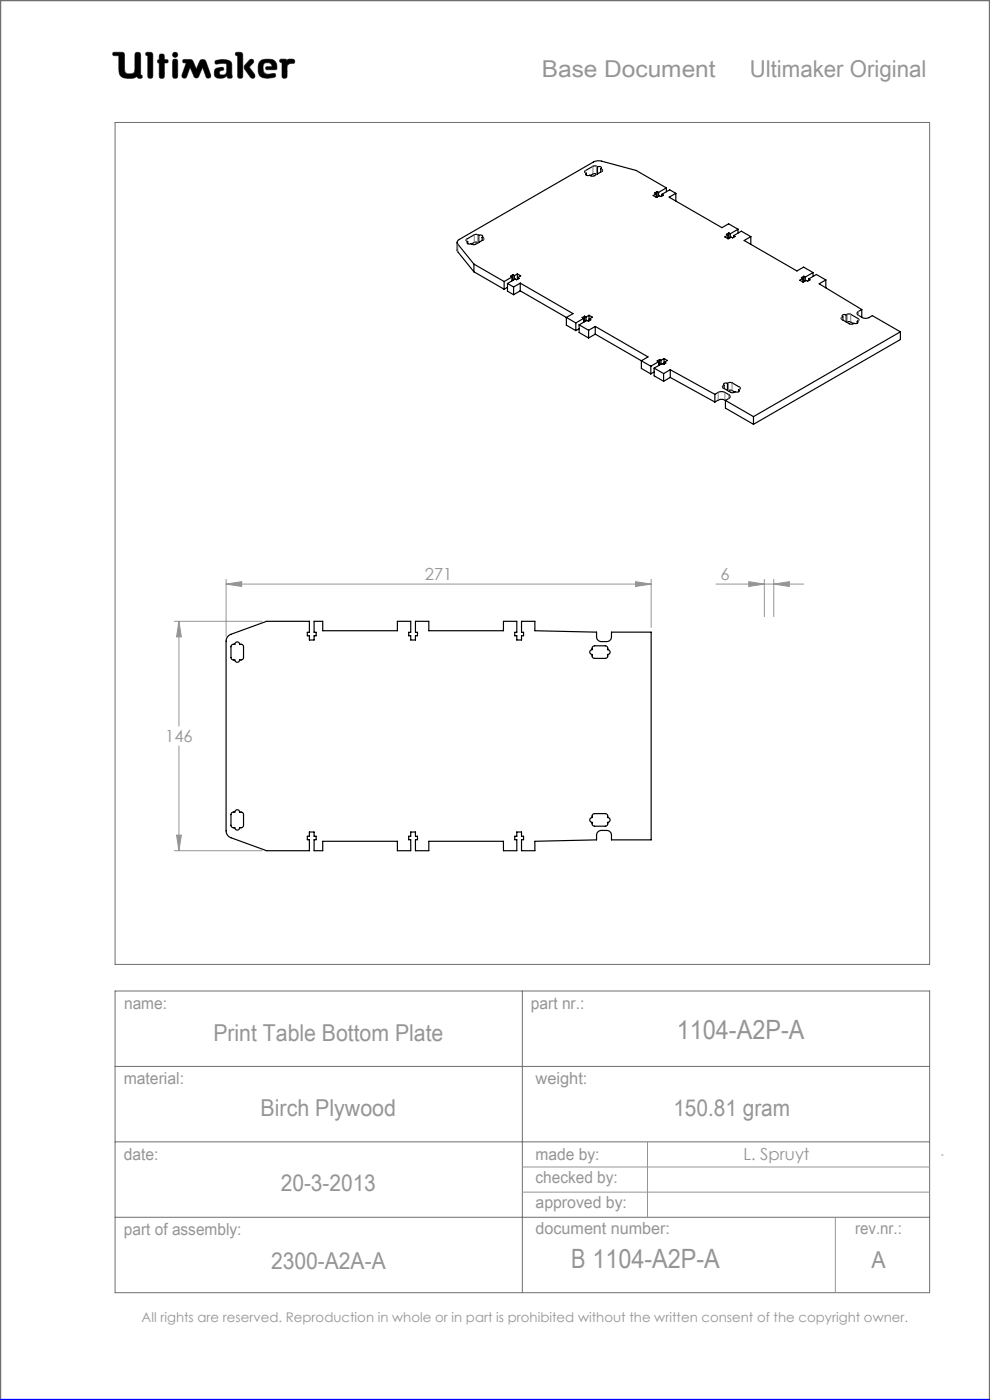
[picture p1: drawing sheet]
<svg xmlns="http://www.w3.org/2000/svg" width="210mm" height="297mm" viewBox="0 0 210 297" stroke-linecap="round" stroke-linejoin="round" font-family="sans-serif">
<g fill="none" stroke="#6f6f6f" stroke-width=".21">
<path d="M24 11.1h1.8l.5 .2 .2 4a1.62 1.62 0 0 0 2 0l.2-4a.65 .65 0 0 1 .7-.2 .65 .65 0 0 1 .4 .6v4.2l.3 .1-.1 .6a.65 .65 0 0 1-.9-.3 4 4 0 0 1-3 .2l-.6-.5-.2-.6-.1-3.6h-1.2l-.1-.3zM29.1 16.2v.1M31 11.1l1.2 .1 .2 .4v4.8a.59 .59 0 0 1-.7 .2 .59 .59 0 0 1-.4-.5v-4.3l-.4-.1zM33.8 13.4h.1M33.8 12.6h.1M33.8 12.6l-.3 .1-.1 .3 .1 .3 .3 .1M33.8 12.6v-1a.59 .59 0 0 1 .7-.1 .59 .59 0 0 1 .4 .5v.6l.6 .1a.4 .4 0 0 1 0 .6l-.6 .1-.1 3.1a.59 .59 0 0 1-.6 .1 .59 .59 0 0 1-.4-.5v-2.7M36.8 12.6h.7l.2 .5v3l-.2 .4-.3 .1-.4-.1-.2-.4v-3zM38.9 12.7l1.3-.1 .6 .2 .8 1.9 .9-2 .6-.1 .4 .1 1.2 3.2v.5l-.4 .2-.4-.1-.9-2.2-.9 2-.5 .3-.3-.2-1-2.1-.7 1.9-.3 .4-.5-.1-.2-.1v-.5l.9-2.6-.7-.1zM42.1 16.2h.1M45.7 12.9a3.6 3.6 0 0 1 3.3 .3l.2 .5v2.1a.53 .53 0 0 1-.2 .8l-.7-.1-.2-.4a1.97 1.97 0 0 1-2.5 .2 1.34 1.34 0 0 1 .4-1.8l1.3-.2 .1 .6a.74 .74 0 0 0-.9 .7 .95 .95 0 0 0 1.4 .1l.2-.6-.1-1.5a2.7 2.7 0 0 0-2 0l-.4-.2zM50.1 11.1l1.2 .1 .2 .4-.1 4.8a.59 .59 0 0 1-.6 .2 .59 .59 0 0 1-.4-.5v-4.3l-.4-.1z"/>
<path d="M52.9 12.8l.4-.2 .4 .1 .1 .4-.9 1.1 1.1 1.5 .1 .6-.2 .3h-.4a5.9 5.9 0 0 1-1.7-2.3l.2-.5zM56.6 14.8h.1M56.6 14.8l-.3-.3 .2-.3 1.2-.1-.2-.5a1.04 1.04 0 0 0-1.7 .5l.2 1.3 .8 .4M56.6 14.8h1.7l.4-.2a1.66 1.66 0 0 0-1.5-2l-1.7 .1a2.65 2.65 0 0 0-.3 3.5 3.5 3.5 0 0 0 3.2 .1l.1-.3-.2-.4-1.5 .2M56.8 15.8h.1M59.5 12.6h1.1l.3 .2a1.21 1.21 0 0 1 1.5-.1l.1 .6-1 .2-.6 .4-.1 2.5a.59 .59 0 0 1-.6 .2 .59 .59 0 0 1-.4-.5v-2.8l-.4-.2zM24.4 26h172.8v178.6h-172.8zM24.4 210.2h172.8v64h-172.8zM110.8 210.2v64M24.4 226.2h172.8M24.4 242.2h172.8M24.4 258.2h172.8"/>
<circle cx="37.2" cy="11.6" r=".56"/>
</g>
<path d="M0 297v-297h210v297" fill="none" stroke="#6f6f6f" stroke-width=".5"/>
<g fill="none" stroke="#959595" stroke-width=".21">
<path d="M37 131.8h18.6M38 131.8v22.2M38 131.8l.5 3.3h-1zM48 123.9l3.3-.5v1zM48 122.9v12.1M48 123.9h90.1M134.8 123.4l3.3 .5-3.3 .5zM138.1 122.9v10.2M151.9 123.9h18.6M158.8 123.4l3.3 .5-3.3 .5zM162.1 122.9v7.9M164.1 122.9v7.9"/>
<path d="M164.1 123.9l3.3-.5v1zM38 158.2v22.3M37.5 177.2h1l-.5 3.3zM37 180.5h18.6M110.8 247.6h86.4M110.8 252.9h86.4M137.4 242.2v16M177.2 258.2v16M199.7 245h.4"/>
</g>
<path d="M0 297h210" fill="none" stroke="#00f" stroke-width=".5"/>
<path d="M45.7 12.9l-.1 .4 .2 .3 1.7-.2 .6 .2-.1 1.8-.2 .4-.5 .1a.54 .54 0 0 1-.8-.5 .54 .54 0 0 1 .8-.5l.2-.1-.1-.4-.4-.1a1.31 1.31 0 0 0-1.5 .9 1.14 1.14 0 0 0 .3 1.2 1.14 1.14 0 0 0 1.2 .2l.8-.3a.23 .23 0 0 1 .3-.2 .23 .23 0 0 1 .2 .4 .58 .58 0 0 0 .8 .1 .58 .58 0 0 0 .1-.9v-2a1.32 1.32 0 0 0-1.7-1.1zM50 11.2v.5l.4 .1v4.5l.2 .3h.6l.3-.4v-4.7l-.4-.4zM53 12.7l-1.1 1.2-.1 .5 1.4 2.1 .6 .1 .3-.3v-.4l-1.2-1.7 .9-.9v-.4l-.3-.3zM55.1 13a2.66 2.66 0 0 0 .3 3.4l1.4 .2 1.3-.2 .4-.3-.2-.5-1.5 .2-.6-.2-.3-.4-.1-.9a.98 .98 0 0 1 .7-1 .98 .98 0 0 1 1.1 .5l.1 .3-1.2 .1-.1 .4 .2 .2h1.6a.49 .49 0 0 0 .5-.2 .49 .49 0 0 0 0-.6 1.57 1.57 0 0 0-2-1.4h-.9zM59.4 12.6v.5l.4 .2v3l.3 .3h.5l.3-.4v-2.3l.6-.4 .9-.1 .1-.6-.4-.3-.9 .1-.3 .2-.3-.2zM36.7 12.6l-.1 3.7 .2 .3h.6l.3-.4v-3.3l-.3-.3zM36.6 11.6a.56 .56 0 0 0 1.1 0 .56 .56 0 0 0-1.1 0zM33.9 11.6l-.1 1-.3 .2-.1 .3 .4 .3v3l.2 .2h.5l.3-.1 .1-.3v-2.8l.7-.1 .1-.4-.2-.2-.6-.1-.2-1.1zM31 11.2l-.1 .5 .4 .1 .1 4.5 .2 .3h.5l.3-.4v-4.7l-.4-.4zM38.8 12.7v.6h.7l-.9 2.7 .2 .5 .4 .1 .3-.2 .8-2.1 .9 2 .2 .2h.4l.3-.2 .9-2 .8 2.1 .5 .2 .4-.3v-.4l-1-2.8-.3-.4-.5-.1-.4 .2-.9 1.9-.9-2-.5-.1zM24 11.2l-.1 .3 .2 .3h1.1v2.7a1.73 1.73 0 0 0 2.1 2.1 2.42 2.42 0 0 0 1.8-.4l.3 .4h.6l.2-.3-.1-.3-.3-.1v-4.3l-.1-.3-.2-.2h-.6l-.3 .4v3.4a.89 .89 0 0 1-1.3 .8 .81 .81 0 0 1-.9-1.1l-.1-3.3-.5-.2z" fill-rule="evenodd" fill="#000"/>
<path d="M38 131.8l.5 3.3h-1zM37.5 177.2h1l-.5 3.3zM48 123.9l3.3-.5v1zM134.8 123.4l3.3 .5-3.3 .5zM158.8 123.4l3.3 .5-3.3 .5zM164.1 123.9l3.3-.5v1z" fill="#959595"/>
<g fill="none" stroke="#000" stroke-width=".25">
<path d="M124.4 36.8v.4M126.6 37l-.7-.2-.7 .4M126.7 35.4h.7l.2 .2-.2 .2M126.7 35.4l-.4-.2-.5 .1-1.7 .9v.3l.3 .3M126.7 35.4v1.5M127.4 35.8l.4 .2-.1 .3-1.7 1-1.5-.1-.3-.2 .2-.2M127.4 35.8v.7M141.4 39.9l-6.5-3.7-7.3-2a2.42 2.42 0 0 0-1.7 .2l-28.5 16.4a.64 .64 0 0 0-.3 1l3.4 4.2M141.4 39.9l-1.7 .9M141.4 39.9v.8M97 51.4v1.9l3.5 4.4M99.2 51.3v.4"/>
<path d="M100.5 56l6.4 3.7M100.5 57.7l6.4 3.7M100.5 56v1.7M101.4 51.5l-.6-.1-.8 .4M101.6 49.9h.7l.1 .2-.1 .2M101.6 49.9l-.4-.2-.5 .1-1.7 .9-.2 .3 .4 .3M101.6 49.9v1.5M102.3 50.3l.3 .3v.3l-1.8 1-1.4-.1-.3-.3 .1-.2M102.3 50.3v.7M106.9 59.7v1.7M108.6 58.8l-1.7 .9M108.6 58.8v.8"/>
<path d="M108.8 58.3l.3 .2M108.8 58.3l-.5 .3 .3 .2M108.8 58.3v1.2M109.1 58.5v.8M109.7 58.1l.8 .4-.7 .4M109.7 58.1l-.6 .4M109.7 58.1v1.2M109.8 58.9l.3 .2-.5 .3-.3-.2-1.7 .9M109.8 58.9v.3M139.2 41.1l-.7 .4 .8 .4 .6-.4 .3 .2 .5-.3-.3-.2M139.2 41.1v.7M139.4 40.6l.3 .2"/>
<path d="M139.4 40.6l-.5 .3 .3 .2M139.4 40.6v1.2M139.7 40.8v.8M140.4 41.2v.4M143.4 41l-1.3-.7-1.7 .9M143.4 41l-1.5 .8 11.2 6.5 1.5-.8 2 1.1M143.4 41v1.7M154.4 49.9l-.7 .4 .8 .4 .6-.4 .3 .2 .5-.3-.3-.2M154.4 49.9v.7M154.6 49.4l.3 .2M154.6 49.4l-.5 .3 .3 .2M154.6 49.4v1.2"/>
<path d="M154.9 49.6v.8M155.6 50l1.7-1 2 1.2M155.6 50v.4M156.6 48.6l-1.7 1M156.6 48.6v.9M159.3 50.2l-1.4 .8 11.1 6.5 1.5-.8 2 1.1M159.3 50.2v1.6M170.3 59.1l-.6 .3 .7 .5 .6-.4 .3 .2 .5-.3-.3-.2M170.3 59.1v.7M170.5 58.6l.3 .2M170.5 58.6l-.5 .3 .3 .2M170.5 58.6v1.2"/>
<path d="M170.8 58.8v.8M171.5 59.2l1.7-1 2 1.2M171.5 59.2v.3M172.5 57.8l-1.7 1M172.5 57.8v.8M175.2 59.4l-1.4 .8 9 5.5M175.2 59.4v1.6M107.6 60.1l1.3 .8M107.6 60.1v1.7l1.3 .7M107.6 61l-.7 .4M108.9 60.9v1.6M110.4 61.7l11.7 6.8"/>
<path d="M110.4 60.1l11.2 6.4-1.5 .8v1.7l2 1.1M110.4 60.1l-1.5 .8M110.4 60.1v1.6M110.4 61.7l-1.5 .8M122.1 68.5v1.6M122.8 68.9l2.1 1.2M122.8 68.9v1.6l2.1 1.2M122.8 69.7l-.7 .4M123.8 67.6l-1.7 .9M123.8 67.6v.8M124 67.1l.3 .2M124 67.1l-.5 .3 .3 .2"/>
<path d="M124 67.1v1.1M124.3 67.3v.8M124.9 70.1v1.6M124.9 66.9l.8 .4-.7 .4M124.9 66.9l-.6 .4M124.9 66.9v1.2M125 67.7l.3 .1-.5 .3-.3-.1-1.7 .9M125 67.7v.3M126.3 70.9l11.8 6.8M126.3 69.3l11.2 6.4-1.5 .8v1.7l2.1 1.1M126.3 69.3l-1.4 .8M126.3 69.3v1.6"/>
<path d="M126.3 70.9l-1.4 .8M138.1 77.7v1.6M138.8 78.1l2 1.2M138.8 78.1v1.6l2 1.2M138.8 78.9l-.7 .4M139.7 76.7l-1.6 1M139.7 76.7v.9M139.9 76.3l.3 .1M139.9 76.3l-.5 .3 .3 .1M139.9 76.3v1.1M140.2 76.4v.9M140.8 79.3v1.6"/>
<path d="M140.9 76.1l.7 .4-.7 .3M140.9 76.1l-.7 .3M140.9 76.1v1.1M140.9 76.8l.3 .2-.5 .3-.3-.2-1.6 1M140.9 76.8v.4M142.2 78.4l9.4 5.3M142.2 78.4l-1.4 .9M142.2 78.4v1.7M175.2 61h-.1M178.8 67.2l-.3 .2v.3l1.8 1 1.4-.1 .3-.1-.2-.3M178.8 67.2v.7M179.5 66.8l.5-.2 .5 .1 1.6 1 .1 .2-.4 .3"/>
<path d="M179.5 66.8h-.7l-.2 .2 .2 .2M179.5 66.8v1.5M179.6 68.4l.7-.2 .7 .4M181.8 68.2v.4M182.8 65.7l-.7 .4a.43 .43 0 0 0-.3 .4 .43 .43 0 0 0 .3 .4l.8 .5a1.56 1.56 0 0 0 1.4 0l.7-.4 6 3.4M182.8 65.7v1.6M191 70.4l-31.2 18M191 70.4v1.6l-31.2 18M142.2 80.1l9.4 5.2M142.2 80.1l-1.4 .8M151.6 83.7l.7-.5a1.56 1.56 0 0 1 1.5 0l.8 .5a.43 .43 0 0 1 .3 .4 .43 .43 0 0 1-.3 .4l-.7 .4M151.6 83.7v1.6"/>
<path d="M153.6 81.7l-.3 .3v.3l1.8 1 1.4-.1 .3-.3-.1-.2M153.6 81.7v.7M153.9 84.9a1.55 1.55 0 0 0-1.6 0l-.7 .4M153.9 84.9l5.9 3.5M153.9 84.9v1.7l5.9 3.4M154.3 81.3h-.7l-.1 .2 .1 .2M154.3 81.3l.5-.2 .5 .1 1.7 1v.3l-.3 .2M154.3 81.3v1.5M154.4 82.9l.7-.1 .7 .4M156.7 82.7v.4M159.8 88.4v1.6M48.4 134.9l.6-.3 7.6-2.8h9v2.3h-.4v.8h.4v.9h1v-.9h.5v-.8h-.5v-2.3h1.9v2h15.8v-2h2.8v2.3h-.4v.8h.4v.9h1v-.9h.5v-.8h-.5v-2.3h2.9v2h15.8v-2h2.8v2.3h-.4v.8h.4v.9h1v-.9h.5v-.8h-.5v-2.3h2.9v2l13 .3v1a1 1 0 0 0 1 1h1.2a1 1 0 0 0 1-1v-1h8.4v44.1h-8.4v-1a1 1 0 0 0-1-1h-1.2a1 1 0 0 0-1 1v1l-13 .3v2h-2.9v-2.4h.5v-.7h-.5v-.9h-1v.9h-.4v.7h.4v2.4h-2.8v-2h-15.8v2h-2.9v-2.4h.5v-.7h-.5v-.9h-1v.9h-.4v.7h.4v2.4h-2.8v-2h-15.8v2h-1.9v-2.4h.5v-.7h-.5v-.9h-1v.9h-.4v.7h.4v2.4h-9l-7.6-2.8a1.53 1.53 0 0 1-1-1.4v-40.3z"/>
<path d="M49.1 136.8l.7-.1a.5 .5 0 0 1 .5-.5 .5 .5 0 0 1 .5 .5 .62 .62 0 0 1 .9 .5l-.1 2.4a.63 .63 0 0 1-.8 .4 .5 .5 0 0 1-.5 .5 .5 .5 0 0 1-.5-.5 .62 .62 0 0 1-.8-.5v-2.3zM125.7 137.2l.4-.2h2.4a.63 .63 0 0 1 .4 .8 .5 .5 0 0 1 .5 .5 .5 .5 0 0 1-.5 .5 .62 .62 0 0 1-.5 .9h-2.4a.63 .63 0 0 1-.4-.9 .5 .5 0 0 1-.5-.5 .5 .5 0 0 1 .5-.5zM49.1 172.4l.7-.1a.5 .5 0 0 1 .5-.5 .5 .5 0 0 1 .5 .5 .62 .62 0 0 1 .9 .5l-.1 2.4a.63 .63 0 0 1-.8 .4 .5 .5 0 0 1-.5 .5 .5 .5 0 0 1-.5-.5 .62 .62 0 0 1-.8-.5v-2.3zM125.7 172.8l.4-.2h2.4a.63 .63 0 0 1 .4 .8 .5 .5 0 0 1 .5 .5 .5 .5 0 0 1-.5 .5 .62 .62 0 0 1-.5 .9h-2.4a.63 .63 0 0 1-.4-.9 .5 .5 0 0 1-.5-.5 .5 .5 0 0 1 .5-.5z"/>
</g>
<g fill="none" stroke="#808080" stroke-width=".21">
<path d="M124.2 36.2v.4M125.8 35.3v1.6M126.5 35.3v1.6M127.7 35.9v.5M97.1 51.8v1.6M99 50.7v.5M100.6 49.8v1.6M101.4 49.8v1.6M102.5 50.5v.4M178.6 67.3v.5M179.7 66.7v1.6M180.5 66.7v1.6"/>
<path d="M182.1 67.6v.4M182.1 66.1v.8M152.3 83.2v1.7M153.4 81.9v.4M153.8 83.2v1.7M154.5 81.2v1.6M154.6 83.7v.8M155.3 81.2v1.6M156.9 82.1v.5"/>
</g>
<g font-size="5.6" fill="#959595">
<text x="143.6" y="220.3">1104-A2P-A</text>
<text x="121.1" y="269.1">B 1104-A2P-A</text>
</g>
<g font-size="4.9" fill="#959595">
<text x="114.9" y="16.3">Base Document</text>
<text x="159" y="16.3">Ultimaker Original</text>
<text x="45.3" y="220.9">Print Table Bottom Plate</text>
<text x="55.3" y="236.7">Birch Plywood</text>
<text x="142.8" y="236.7">150.81 gram</text>
<text x="59.6" y="252.7">20-3-2013</text>
<text x="57.5" y="269.3">2300-A2A-A</text>
<text x="184.9" y="269.1">A</text>
</g>
<g font-size="3.5" fill="#959595">
<text x="90.1" y="123.1">271</text>
<text x="152.9" y="123.1">6</text>
<text x="35" y="157.5">146</text>
<text x="26.3" y="214.1">name:</text>
<text x="112.6" y="214">part nr.:</text>
<text x="26.2" y="229.9">material:</text>
<text x="113.6" y="229.9">weight:</text>
<text x="26.3" y="246">date:</text>
<text x="113.6" y="246">made by:</text>
<text x="113.6" y="251.1">checked by:</text>
<text x="157.7" y="246.2">L. Spruyt</text>
<text x="113.6" y="256.3">approved by:</text>
<text x="26.3" y="262">part of assembly:</text>
<text x="113.6" y="261.8">document number:</text>
<text x="181.4" y="261.9">rev.nr.:</text>
</g>
<text font-size="2.8" fill="#959595" x="30" y="280.4">All rights are reserved. Reproduction in whole or in part is prohibited without the written consent of the copyright owner.</text>
</svg>
